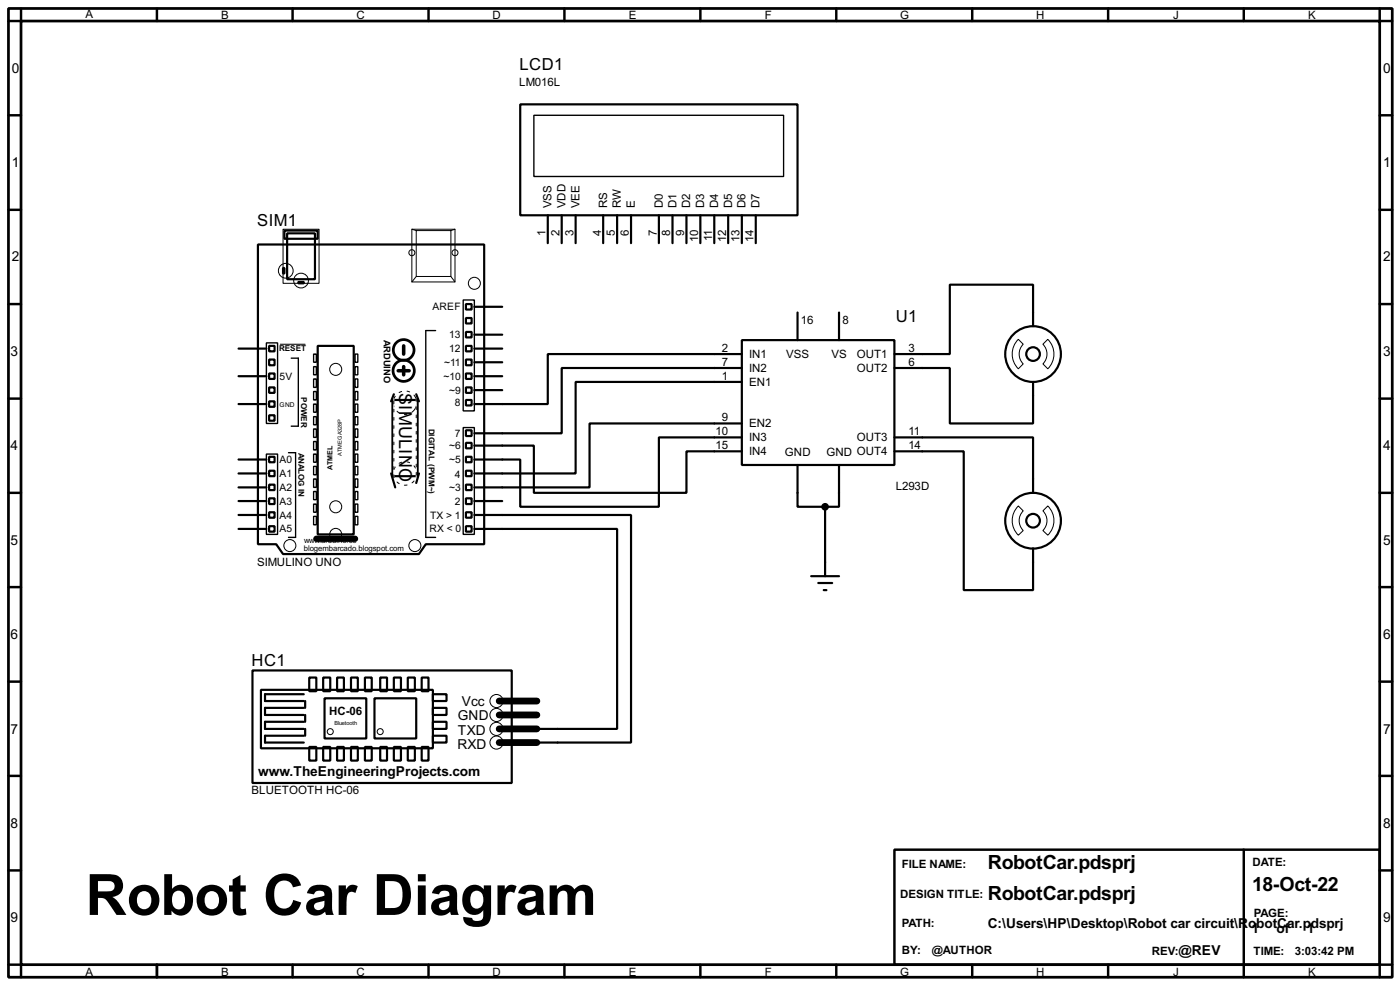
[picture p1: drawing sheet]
<svg xmlns="http://www.w3.org/2000/svg" width="256mm" height="180mm" viewBox="0 0 256 180" stroke-linecap="round" stroke-linejoin="round" font-family="sans-serif">
<g fill="none" stroke="#000" stroke-width=".5">
<path d="M1.6 1.6h253.5v177.3h-253.5zM3.9 3.9h248.9v172.7h-248.9z"/>
<circle cx="73.9" cy="67.9" r="1.95"/>
<circle cx="73.9" cy="64.1" r="1.9"/>
</g>
<g fill="none" stroke="#000" stroke-width=".45">
<path d="M3.9 1.6v2.3h-2.3M28.8 1.6v2.3M53.6 1.6v2.3M78.5 1.6v2.3M103.4 1.6v2.3M128.3 1.6v2.3M153.2 1.6v2.3M178.1 1.6v2.3M203 1.6v2.3M227.9 1.6v2.3M252.8 1.6v2.3h2.3M1.6 21.1h2.3"/>
<path d="M1.6 38.4h2.3M252.8 21.1h2.3M252.8 38.4h2.3M1.6 55.7h2.3M252.8 55.7h2.3M1.6 73h2.3M252.8 73h2.3M1.6 90.2h2.3M252.8 90.2h2.3M1.6 107.5h2.3M252.8 107.5h2.3M1.6 124.8h2.3"/>
<path d="M252.8 124.8h2.3M1.6 142h2.3M1.6 159.3h2.3M163.9 155.5h88.9v21.1h-88.9zM227.9 155.5v23.4M252.8 142h2.3M252.8 159.3h2.3M1.6 176.6h2.3v2.3M28.8 176.6v2.3M53.6 176.6v2.3M78.5 176.6v2.3M103.4 176.6v2.3"/>
<path d="M128.3 176.6v2.3M153.2 176.6v2.3M178.1 176.6v2.3M203 176.6v2.3M255.1 176.6h-2.3v2.3"/>
</g>
<g fill="none" stroke="#000" stroke-width=".4">
<path d="M95.3 19.1h50.8v20.3h-50.8zM100.4 39.4v5.1M102.9 39.4v5.1M105.5 39.4v5.1M110.5 39.4v5.1M113.1 39.4v5.1M115.6 39.4v5.1M120.7 39.4v5.1M123.2 39.4v5.1M125.8 39.4v5.1M128.3 39.4v5.1M130.9 39.4v5.1"/>
<path d="M133.4 39.4v5.1M135.9 39.4v5.1M138.5 39.4v5.1M47.3 44.8h41.4v54.8h-10.7l-1.2 1.8h-24.9l-1.3-1.8h-3.3zM51.9 49.1h.2v1h-.2zM52.1 42.2h6.1v1.5h-6.1zM52.6 42.7h5.1v8.4h-5.1zM54.7 51.6h1v.3h-1zM85.4 55.7h1v1h-1zM85.4 58.2h1v1h-1zM86.9 56.2h5.1M146.1 57.2v5.1"/>
<path d="M153.7 57.2v5.1M189.3 59.7v-7.6h-15.3v12.7h-10.1M43.7 74h5.1M43.7 68.9h5.1M43.7 63.8h5.1M49.3 63.3h1v1h-1zM49.3 65.8h1v1.1h-1zM49.3 68.4h1v1h-1zM49.3 70.9h1v1h-1zM49.3 73.5h1v1h-1zM49.3 76h1v1h-1zM58.2 63.3h6.6v34.5h-6.6z"/>
<path d="M71.9 73.2h4.6v14h-4.6zM72.2 72.2l-.5 1.3M76.3 72.2l.5 1.3M85.4 60.8h1v1h-1zM85.4 63.3h1v1h-1zM85.4 65.8h1v1.1h-1zM85.4 68.4h1v1h-1zM85.4 70.9h1v1h-1zM85.4 73.2h1v1h-1zM85.4 78.8h1v1h-1zM86.9 71.4h5.1M86.9 68.9h5.1"/>
<path d="M86.9 66.3h5.1M86.9 63.8h5.1M86.9 61.3h5.1M135.9 62.3h28v22.8h-28zM135.9 64.8h-35.5v9.2h-13.5M135.9 67.4h-33v11.9h-16M135.9 69.9h-30.4v16.8h-18.6M135.9 77.5h-27.9v11.7h-21.1M163.9 67.4h10.1v10.1h15.3v-7.6M43.7 96.8h5.1M43.7 94.3h5.1M43.7 91.7h5.1"/>
<path d="M43.7 89.2h5.1M43.7 86.7h5.1M43.7 84.1h5.1M49.3 83.6h1v1h-1zM49.3 86.2h1v1h-1zM49.3 88.7h1v1h-1zM49.3 91.2h1v1.1h-1zM49.3 93.8h1v1h-1zM49.3 96.3h1v1h-1zM71.7 86.7l.7 2.5M76.8 86.7l-.5 1.7M85.4 81.1h1v1h-1z"/>
<path d="M85.4 83.6h1v1h-1zM85.4 86.2h1v1h-1zM85.4 88.7h1v1h-1zM85.4 91.2h1v1.1h-1zM85.4 93.8h1v1h-1zM85.4 96.3h1v1h-1zM86.9 81.6h10.9v8.6h28v-7.6h10.1M86.9 94.3h28.7v41.6h-18.5M86.9 96.8h26.2v36.6h-16M86.9 91.7h5.1M135.9 80.1h-15.2v12.7h-25.4v-8.7h-8.4M146.1 85.1v7.7h5.1"/>
<path d="M151.2 92.8v12.7M153.7 85.1v7.7h-2.5M163.9 80.1h25.4v10.1M163.9 82.6h12.7v25.4h12.7v-7.6M148.6 105.5h5.1M149.9 106.7h2.6M150.9 108h.5M46.3 122.7h47.5v20.6h-47.5zM47.8 126.3h31.5v10.7h-31.5zM55.7 127.1h-7.1v1.2h7.1M55.7 129.6h-7.1v1.3h7.1M55.7 132.1h-7.1v1.3h7.1"/>
<path d="M55.7 134.7h-7.1v1.2h7.1M55.9 128.3v1.3M55.9 130.9v1.2M55.9 133.4v1.3M56.7 124h1.3v2.5h-1.3zM56.7 136.7h1.3v2.5h-1.3zM59.2 124h1.3v2.5h-1.3zM59.2 136.7h1.3v2.5h-1.3zM59.5 127.8h7.6v7.4h-7.6zM61.8 124h1.2v2.5h-1.2zM61.8 136.7h1.2v2.5h-1.2zM64.3 124h1.3v2.5h-1.3z"/>
<path d="M64.3 136.7h1.3v2.5h-1.3zM66.9 124h1.2v2.5h-1.2zM66.9 136.7h1.2v2.5h-1.2zM68.6 127.8h7.7v7.4h-7.7zM69.7 124h1.2v2.5h-1.2zM69.7 136.7h1.2v2.5h-1.2zM72.2 136.7h1.3v2.5h-1.3zM72.2 124h1.3v2.5h-1.3zM74.7 136.7h1.3v2.5h-1.3zM74.7 124h1.3v2.5h-1.3zM77.3 136.7h1.2v2.5h-1.2zM77.3 124h1.2v2.5h-1.2z"/>
<path d="M79.3 127.1h2.5v1.2h-2.5zM79.3 129.6h2.5v1.3h-2.5zM79.3 132.1h2.5v1.3h-2.5zM79.3 134.7h2.5v1.2h-2.5z"/>
<circle cx="189.2" cy="64.8" r="5.1"/>
<circle cx="189.2" cy="64.8" r="1.25"/>
<circle cx="189.2" cy="95.3" r="5.1"/>
<circle cx="189.2" cy="95.3" r="1.25"/>
</g>
<g fill="none" stroke="#000" stroke-width=".25">
<path d="M97.8 21.1h45.8v11.2h-45.8zM84.9 54.9h2v20.3h-2zM48.8 62.8h2.1v14.7h-2.1zM53.4 65.6h1.3v12.4h-1.3M57.5 64.8h.5v1.5h-.5zM57.5 67.1h.5v1.5h-.5zM57.5 69.4h.5v1.5h-.5zM57.5 71.7h.5v1.5h-.5zM57.5 74h.5v1.5h-.5zM57.5 76.3h.5v1.5h-.5zM57.5 78.5h.5v1.6h-.5zM65.1 64.8h.5v1.5h-.5z"/>
<path d="M65.1 67.1h.5v1.5h-.5zM65.1 69.4h.5v1.5h-.5zM65.1 71.7h.5v1.5h-.5zM65.1 74h.5v1.5h-.5zM65.1 76.3h.5v1.5h-.5zM65.1 78.5h.5v1.6h-.5zM79.8 60.5h-1.8v37.9h1.8M84.9 78.3h2v19.5h-2zM48.8 83.1h2.1v14.7h-2.1zM52.9 82.9h1.3v15.5h-1.3M57.5 80.8h.5v1.6h-.5zM57.5 83.1h.5v1.5h-.5z"/>
<path d="M57.5 85.4h.5v1.5h-.5zM57.5 87.7h.5v1.5h-.5zM57.5 90h.5v1.5h-.5zM57.5 92.3h.5v1.5h-.5zM57.5 94.5h.5v1.6h-.5zM65.1 80.8h.5v1.6h-.5zM65.1 83.1h.5v1.5h-.5zM65.1 85.4h.5v1.5h-.5zM65.1 87.7h.5v1.5h-.5zM65.1 90h.5v1.5h-.5zM65.1 92.3h.5v1.5h-.5zM65.1 94.5h.5v1.6h-.5z"/>
</g>
<g fill="none" stroke="#fff" stroke-width=".18">
<path d="M72.2 73v14.4M76.3 73v14.4"/>
<circle cx="74.2" cy="73.7" r="2.15"/>
<circle cx="74.2" cy="86.7" r="2.15"/>
</g>
<circle cx="74.2" cy="73.7" r="2.15" fill="none" stroke="#000" stroke-width=".18" stroke-dasharray="2 1 .5 1 .5 1"/>
<g fill="none" stroke="#000" stroke-width=".18" stroke-dasharray=".5 1">
<path d="M76.3 73v14.4M72.2 87.4v-14.4"/>
<circle cx="74.2" cy="86.7" r="2.15"/>
</g>
<path d="M73 67.9h2M74 63.3v1.5M74 67.1v1.5" fill="none" stroke="#000" stroke-width=".65"/>
<g fill="none" stroke="#000" stroke-width=".18">
<path d="M51.9 42h6.6v9.9h-6.6zM75.5 42h7.9v9.6h-7.9zM75.5 42l.8 .2M76.3 42.2h6.3v8.4h-6.3zM76.3 50.6l-.8 1M82.6 50.6l.8 1M83.4 42l-.8 .2M51.4 63h4.5M186.6 62.1l.9 .9a2.54 2.54 0 0 0 0 3.6l-.9 .9a3.8 3.8 0 0 1 0-5.4zM191.1 63l.9-.9a3.8 3.8 0 0 1 0 5.4l-.9-.9a2.54 2.54 0 0 0 0-3.6zM186.6 92.6l.9 .9a2.53 2.53 0 0 0 0 3.6l-.9 .9a3.7 3.7 0 0 1 0-5.4zM191.1 93.5l.9-.9a3.7 3.7 0 0 1 0 5.4l-.9-.9a2.54 2.54 0 0 0 0-3.6z"/>
<circle cx="52.3" cy="49.6" r="1.35"/>
<circle cx="55.1" cy="51.4" r="1.35"/>
<circle cx="75.4" cy="46.3" r=".55"/>
<circle cx="83.3" cy="46.3" r=".55"/>
<circle cx="86.9" cy="51.9" r="1.1"/>
<circle cx="61.5" cy="67.6" r="1.1"/>
<circle cx="53.1" cy="99.9" r="1.1"/>
<circle cx="61.5" cy="97.8" r="1.1"/>
<circle cx="61.5" cy="92.8" r="1.1"/>
<circle cx="76" cy="99.9" r="1.1"/>
<circle cx="60.5" cy="133.9" r=".55"/>
<circle cx="69.6" cy="133.9" r=".55"/>
<circle cx="90.9" cy="128.3" r="1.2"/>
<circle cx="90.9" cy="130.9" r="1.2"/>
<circle cx="90.9" cy="133.4" r="1.2"/>
<circle cx="90.9" cy="135.9" r="1.2"/>
</g>
<path d="M58 98.6h7.1" fill="none" stroke="#000" stroke-width="1.2"/>
<circle cx="151.1" cy="92.8" r=".5" fill="#000" stroke="#000" stroke-width=".4"/>
<path d="M91.5 128.3h6.9M91.5 130.9h6.9M91.5 133.4h6.9M91.5 135.9h6.9" fill="none" stroke="#000" stroke-width="1.3"/>
<text font-size="11.7" x="15.7" y="167.5">Robot Car Diagram</text>
<g font-size="4">
<text x="181" y="159.1">RobotCar.pdsprj</text>
<text x="181" y="164.8">RobotCar.pdsprj</text>
<text x="229.4" y="163.1">18-Oct-22</text>
</g>
<g font-size="3.7">
<text x="73.1" y="71.9" transform="rotate(90 73.1 71.9)">S</text>
<text x="73.1" y="74.2" transform="rotate(90 73.1 74.2)">IMULINO</text>
</g>
<g font-size="3.4">
<text x="95.2" y="12.7">LCD1</text>
<text x="47.1" y="41.3">SIM1</text>
<text x="164.1" y="58.9">U1</text>
<text x="46.1" y="121.9">HC1</text>
</g>
<g font-size="2.8">
<text x="2.2" y="13.4">0</text>
<text x="253.4" y="13.4">0</text>
<text x="2.2" y="30.6">1</text>
<text x="253.4" y="30.6">1</text>
<text x="2.2" y="47.9">2</text>
<text x="253.4" y="47.9">2</text>
<text x="1.9" y="65.2">3</text>
<text x="253.4" y="65.2">3</text>
<text x="1.9" y="82.4">4</text>
<text x="253.4" y="82.4">4</text>
<text x="1.9" y="99.7">5</text>
<text x="253.4" y="99.7">5</text>
<text x="1.9" y="117">6</text>
<text x="253.4" y="117">6</text>
<text x="83.8" y="131.7">GND</text>
<text x="84.6" y="129.2">Vcc</text>
<text x="1.9" y="134.3">7</text>
<text x="83.8" y="137">RXD</text>
<text x="83.9" y="134.5">TXD</text>
<text x="253.4" y="134.3">7</text>
<text x="47.3" y="142.1">www.TheEngineeringProjects.com</text>
<text x="1.9" y="151.5">8</text>
<text x="253.4" y="151.5">8</text>
<text x="1.9" y="168.8">9</text>
<text x="180.9" y="169.8">C:\Users\HP\Desktop\Robot car circuit\R</text>
<text x="228.7" y="169.8">obotCar.pdsprj</text>
<text x="229.3" y="170.8">1</text>
<text x="233.9" y="170.8">of</text>
<text x="239.4" y="170.8">1</text>
<text x="253.4" y="168.8">9</text>
<text x="215.9" y="174.9">@REV</text>
</g>
<g font-size="2.4">
<text x="15.6" y="3.2">A</text>
<text x="40.5" y="3.5">B</text>
<text x="65.3" y="3.5">C</text>
<text x="90.2" y="3.5">D</text>
<text x="115.2" y="3.5">E</text>
<text x="140.1" y="3.5">F</text>
<text x="164.9" y="3.5">G</text>
<text x="189.8" y="3.5">H</text>
<text x="214.9" y="3.5">J</text>
<text x="239.6" y="3.5">K</text>
<text x="95.1" y="15.7">LM016L</text>
<text x="101.1" y="38.1" transform="rotate(-90 101.1 38.1)">VSS</text>
<text x="103.6" y="38.1" transform="rotate(-90 103.6 38.1)">VDD</text>
<text x="106.2" y="38.1" transform="rotate(-90 106.2 38.1)">VEE</text>
<text x="111.2" y="38.1" transform="rotate(-90 111.2 38.1)">RS</text>
<text x="113.8" y="38.1" transform="rotate(-90 113.8 38.1)">RW</text>
<text x="116.3" y="38.1" transform="rotate(-90 116.3 38.1)">E</text>
<text x="121.4" y="38.1" transform="rotate(-90 121.4 38.1)">D0</text>
<text x="123.9" y="38.1" transform="rotate(-90 123.9 38.1)">D1</text>
<text x="126.5" y="38.1" transform="rotate(-90 126.5 38.1)">D2</text>
<text x="129" y="38.1" transform="rotate(-90 129 38.1)">D3</text>
<text x="131.6" y="38.1" transform="rotate(-90 131.6 38.1)">D4</text>
<text x="134.1" y="38.1" transform="rotate(-90 134.1 38.1)">D5</text>
<text x="136.6" y="38.1" transform="rotate(-90 136.6 38.1)">D6</text>
<text x="139.2" y="38.1" transform="rotate(-90 139.2 38.1)">D7</text>
<text x="100" y="43.1" transform="rotate(-90 100 43.1)">1</text>
<text x="102.5" y="43.1" transform="rotate(-90 102.5 43.1)">2</text>
<text x="105.1" y="43.1" transform="rotate(-90 105.1 43.1)">3</text>
<text x="110.1" y="43.1" transform="rotate(-90 110.1 43.1)">4</text>
<text x="112.7" y="43.1" transform="rotate(-90 112.7 43.1)">5</text>
<text x="115.2" y="43.1" transform="rotate(-90 115.2 43.1)">6</text>
<text x="120.3" y="43.1" transform="rotate(-90 120.3 43.1)">7</text>
<text x="122.8" y="43.1" transform="rotate(-90 122.8 43.1)">8</text>
<text x="125.4" y="43.1" transform="rotate(-90 125.4 43.1)">9</text>
<text x="127.9" y="44.3" transform="rotate(-90 127.9 44.3)">10</text>
<text x="130.5" y="44.1" transform="rotate(-90 130.5 44.1)">11</text>
<text x="133" y="44.3" transform="rotate(-90 133 44.3)">12</text>
<text x="135.5" y="44.3" transform="rotate(-90 135.5 44.3)">13</text>
<text x="138.1" y="44.3" transform="rotate(-90 138.1 44.3)">14</text>
<text x="146.7" y="59.3">16</text>
<text x="154.4" y="59.3">8</text>
<text x="132.3" y="64.4">2</text>
<text x="137.2" y="65.5">IN1</text>
<text x="144" y="65.5">VSS</text>
<text x="152.3" y="65.5">VS</text>
<text x="156.9" y="65.5">OUT1</text>
<text x="166.4" y="64.4">3</text>
<text x="132.3" y="67">7</text>
<text x="132.3" y="69.5">1</text>
<text x="137.2" y="68.1">IN2</text>
<text x="137.2" y="70.6">EN1</text>
<text x="156.9" y="68.1">OUT2</text>
<text x="166.4" y="67">6</text>
<text x="132.3" y="77.1">9</text>
<text x="131.1" y="79.7">10</text>
<text x="131.1" y="82.2">15</text>
<text x="137.2" y="80.8">IN3</text>
<text x="137.2" y="83.3">IN4</text>
<text x="137.2" y="78.2">EN2</text>
<text x="143.8" y="83.5">GND</text>
<text x="151.4" y="83.5">GND OUT4</text>
<text x="156.9" y="80.8">OUT3</text>
<text x="166.4" y="79.7">11</text>
<text x="166.4" y="82.2">14</text>
<text x="164.1" y="89.8">L293D</text>
<text x="47.1" y="103.5">SIMULINO UNO</text>
<text x="60.3" y="130.8">HC-06</text>
<text x="46.1" y="145.4">BLUETOOTH HC-06</text>
<text x="165.2" y="158.9">FILE NAME:</text>
<text x="229.4" y="158.4">DATE:</text>
<text x="164.9" y="164.3">DESIGN TITLE:</text>
<text x="229.7" y="167.8">PAGE:</text>
<text x="165.2" y="169.7">PATH:</text>
<text x="15.6" y="178.6">A</text>
<text x="40.5" y="178.6">B</text>
<text x="65.3" y="178.6">C</text>
<text x="90.2" y="178.6">D</text>
<text x="115.2" y="178.6">E</text>
<text x="140.1" y="178.6">F</text>
<text x="164.9" y="178.6">G</text>
<text x="165.2" y="174.7">BY:</text>
<text x="170.7" y="174.7">@AUTHOR</text>
<text x="189.8" y="178.6">H</text>
<text x="211" y="174.7">REV:</text>
<text x="214.9" y="178.6">J</text>
<text x="229.6" y="174.7">TIME:</text>
<text x="237.2" y="174.7">3:03:42 PM</text>
<text x="239.6" y="178.6">K</text>
</g>
<g font-size="2.1">
<text x="79.2" y="56.8">AREF</text>
<text x="82.3" y="61.9">13</text>
<text x="82.3" y="64.5">12</text>
<text x="51.2" y="69.5">5V</text>
<text x="81.3" y="69.5">~10</text>
<text x="81.4" y="67">~11</text>
<text x="82.3" y="72.1">~9</text>
<text x="83.4" y="74.4">8</text>
<text x="82.3" y="82.2">~6</text>
<text x="83.4" y="80">7</text>
<text x="51.2" y="84.8">A0</text>
<text x="51.2" y="87.3">A1</text>
<text x="51.2" y="89.9">A2</text>
<text x="82.3" y="84.8">~5</text>
<text x="82.3" y="89.9">~3</text>
<text x="83.4" y="87.5">4</text>
<text x="51.2" y="92.4">A3</text>
<text x="51.2" y="94.9">A4</text>
<text x="78.8" y="94.9">TX &gt; 1</text>
<text x="83.4" y="92.4">2</text>
<text x="51.2" y="97.5">A5</text>
<text x="78.7" y="97.5">RX &lt; 0</text>
</g>
<text font-size="1.9" x="70.3" y="62.2" transform="rotate(90 70.3 62.2)">ARDUINO</text>
<g font-size="1.7">
<text x="51.1" y="64.2">RESET</text>
<text x="55.2" y="72.7" transform="rotate(90 55.2 72.7)">POWER</text>
<text x="54.7" y="82.9" transform="rotate(90 54.7 82.9)">ANALOG IN</text>
<text x="78.6" y="78.4" transform="rotate(90 78.6 78.4)">DIGITAL (PWM~)</text>
</g>
<g font-size="1.6">
<text x="55.7" y="100.9">blogembarcado.blogspot.com</text>
<text x="55.7" y="99.4">www.arduino.cc</text>
</g>
<text font-size="1.5" x="60.9" y="86" transform="rotate(-90 60.9 86)">ATMEL</text>
<text font-size="1.4" x="51.2" y="74.6">GND</text>
<g font-size="1.2">
<text x="62.6" y="83.4" transform="rotate(-90 62.6 83.4)">ATMEGA328P</text>
<text x="61.3" y="132.7">Bluetooth</text>
</g>
</svg>
